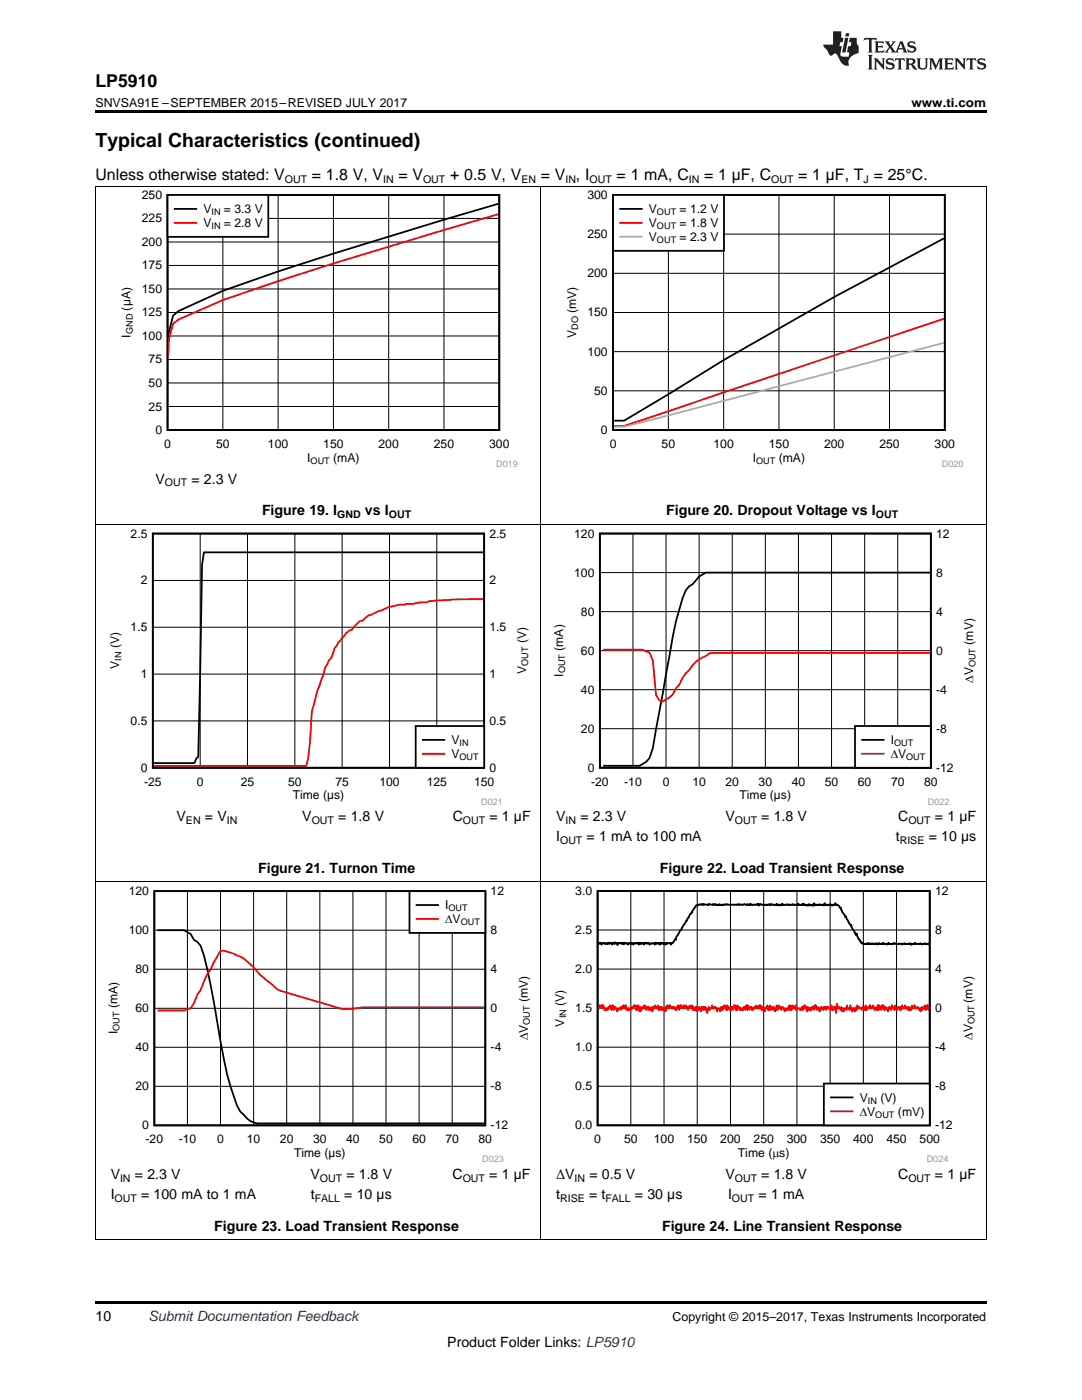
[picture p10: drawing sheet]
<svg xmlns="http://www.w3.org/2000/svg" width="216mm" height="279mm" viewBox="0 0 216 279" stroke-linecap="round" stroke-linejoin="round" font-family="sans-serif">
<path d="M19 259.7h177.8v.5h-177.8z" fill="#000"/>
<path d="M19.1 176v71.4M107.9 176v71.4M196.8 176v71.4M19 247.3h177.8" fill="none" stroke="#000" stroke-width=".2"/>
<path d="M21.1 177h84.7v55h-84.7z" fill-rule="evenodd" fill="#fff"/>
<path d="M30.8 177.8h66v46.8h-66zM31.5 185.6h5.2l1.4 .8 .6 1.2 .7 .4 .6 .8a86.3 86.3 0 0 1 3.3 15.1 90.6 90.6 0 0 0 3.3 14.8l.7 2 .7 1.2 .6 .5a3.8 3.8 0 0 0 2.7 1.8h45.4" fill="none" stroke="#000" stroke-width=".35"/>
<g fill="none" stroke="#000" stroke-width=".2">
<path d="M37.4 177.8v46.8M44 177.8v46.8M50.6 177.8v46.8M57.2 177.8v46.8M63.8 177.8v46.8M70.4 177.8v46.8M77 177.8v46.8M83.6 177.8v46.8M90.2 177.8v46.8M30.8 193.4h66M30.8 185.6h66M30.8 216.8h66"/>
<path d="M30.8 209h66M30.8 201.2h66"/>
</g>
<path d="M96.7 201l-25 .1a9 9 0 0 1-5.9-.5l-8.6-2.5a5.2 5.2 0 0 1-3.3-1.9l-.6-.5a11.1 11.1 0 0 1-2.7-2.7l-.7-.6a5.2 5.2 0 0 0-2.6-1.7l-.7-.4-1.9-.6-.7 .1-1.3 2.2-.7 1.5-.6 .9-1.4 3.2-.6 .9-.7 1.7-.6 1-1.4 .5h-5.2" fill="none" stroke="#f00" stroke-width=".35"/>
<path d="M81.7 177.8h15.1v8.4h-15.1z" fill-rule="evenodd" fill="#fff"/>
<path d="M81.7 177.8h15.1v8.4h-15.1zM83.1 180.6h4.3" fill="none" stroke="#000" stroke-width=".35"/>
<path d="M83.1 183.4h4.3" fill="none" stroke="#f00" stroke-width=".35"/>
<path d="M110.2 176.9h84.4v55.1h-84.4z" fill-rule="evenodd" fill="#fff"/>
<path d="M119.2 177.8h66.3v46.8h-66.3zM119.4 188.2l.4 .1 .2-.2v.4l.1-.3 .5 .1 .4-.1 .1 .2 .3-.3 .2 .2 .1-.2 .3 .2 .1-.1 .1 .3v-.4l.1 .2 .2-.2 .2 .2 .1-.3 .2 .3 .1-.1 .1 .4 .1-.4 .1 .2 .2-.3 .4 .2 .1-.2v.2l.1-.2 .1 .3v-.2l.2 .2 .1-.3 .3 .2 .2-.1 .2 .3 .1-.3 .1 .1 .8-.1 .1 .3 .1-.3 .2-.1 .1 .2 .1-.1 .2 .1 .2-.2 .2 .4v-.4l.1 .2 .8-.1 .1 .3 .1-.4h.3v.2l.1-.1 .2 .1 .2-.2 .2 .4 .1-.2 .2 .1v-.2l.3 .1 .4-.1v.3l.2-.4 .1 .2 .7-.1 .1 .3 .1-.4v.2l.2-.2 .1 .2 .3-.1 .2 .2 .1-.2 .1 .3v-.3l.4 .1 .6-.2v.4l.1-.3 .1 .1 .2-.2v.1l.5-.7 .1-.1 .1 .1v-.5l1-1.5v.1l.6-1.2 .2-.1 .2-.6 .1 .1 .7-1.4 .3-.3 .1 .1 .1-.5 .7-1 .1-.1 .2 .1 .1-.2 .1 .1 .3-.2v.1l.4-.1 .1 .2 .1-.2 .9 .2 .1-.2 .1 .1 .8-.1 .1 .2 .3-.2v.1l.2-.1 .1 .2h.5l.1-.2 .1 .2h.8l.3-.2 1.1 .2h1.1l.3-.2 .2 .2 .2-.2 .5 .2 .5-.2 .5 .2 .1-.2 .5 .2v-.3l.1 .2 .3 .1h.6l.6-.2 .1 .3 .1-.3 .8 .2h.8l.3-.2 .2 .2 .2-.2v.2l.2-.2 .8 .2 .2-.2 .2 .3 .1-.2h.4l.1 .2v-.2l.2 .1 .1-.3 .1 .3h.5l.5-.2v.2h.7l.3-.2 .1 .2h.9l.1-.3v.3h.7l.1-.2 .2 .1v-.2l.1 .3 .3-.1 .4 .2v-.2l.2 .2 .1-.3 .1 .2 .2-.1 .2 .2 .2-.2v.2l.1-.2 .1 .2 .2-.5v.5l.1-.2 .8 .1 .1-.2 .1 .2 .6-.1 .2 .2 .2-.5 .1 .4h.9v-.2l.1 .2 .1-.1 .2 .2v-.2l.2 .2 .1-.2h.3l.1-.3 .2 .4a.72 .72 0 0 1 .7 .6l.2-.1 .3 1 .5 .9 .2-.1 .2 .7 .8 1.2 .1-.2v.5l1 1.6v-.4l.4 1.2 .4 .3 .2 .4 .1-.1 .3 .3h.7l.1-.2v.2l.2-.2v.2h.3l.1-.2v.2h.3l.1-.2 .2 .2h.3l.1-.2 .2 .2 .1-.1 .1 .2 .1-.3 .1 .2 .1-.2 .2 .2h.5l.1-.3 .1 .3 .5-.1 .2 .2 .2-.1 .1-.3 .1 .3h.8l.1-.2 .1 .1 .2-.1 .2 .2 1.2-.1 .1 .2 .1-.2 .1 .1 .2-.2 .2 .2h.8l.1-.2 .1 .2v-.1l.1 .2 .1-.2 .1 .2v-.2l.5 .1 .1-.3 .1 .3h.9l.1-.2 .4 .3 .4-.3 .1 .2 .5-.1 .2 .2v-.2" fill="none" stroke="#000" stroke-width=".36"/>
<g fill="none" stroke="#000" stroke-width=".2">
<path d="M125.9 177.8v46.8M132.5 177.8v46.8M139.1 177.8v46.8M145.8 177.8v46.8M152.4 177.8v46.8M159 177.8v46.8M165.6 177.8v46.8M172.3 177.8v46.8M178.9 177.8v46.8M119.2 193.4h66.3M119.2 185.6h66.3M119.2 216.8h66.3"/>
<path d="M119.2 209h66.3M119.2 201.2h66.3"/>
</g>
<path d="M185.3 201v.6l-.1-1-.1 .6v-.6l-.1 .6-.1-.6-.2 1-.2-1v.6l-.1-.3-.3 .7-.2-.7v.3h-.2v.7l-.1-.7-.1 .4-.3-.4-.1-.3-.1 .3h-.3l-.2-.6-.1 .6h-.3l-.1-.6-.2 1h-.1l-.1-.4-.1 .4-.1-.7-.1 .7v-.4l-.1 .4-.2-.7-.1 .3-.1-.3-.1 .3h-.1v-.6l-.1 .6h-.3v-.3l-.1 .3-.1-.6-.2 1-.2-.7v.7l-.4-.7-.2 .7-.3-.7-.1 .3v-.6l-.1 1-.1-.4h-.2l-.2-.6h-.1l-.2 1-.3-.7-.2 1-.1-.7-.1 .4-.3-.7-.2 .7-.1-.4v.4l-.1-1-.1 .3v-.3h-.2v.6l-.1-.6-.1 1-.2-.7-.2 .3v-.6l-.1 1v-1l-.1 1-.1-1v1l-.1-.4-.2 .4v-.4h-.2l-.1 .4-.3-1-.3 .6h-.2v-.6l-.1 .6-.1-.6-.3 .6h-.2l-.1 .4-.2-1v1l-.1-.4-.1 .4-.2-.7v.3l-.2-.3-.1 .7-.1-.4h-.4l-.1-.3-.1 .3h-.2v-.6l-.2 1v-.7l-.4 1v-.7l-.1 .4-.1-.4v.4l-.1-.4-.2 .7-.3-1.3-.1 1h-.1l-.1-.4h-.3l-.1-.6-.1 1-.1-.4h-.3l-.1 .7-.1-.7-.2 .7-.2-1-.1 .7-.4-.7v.3h-.2l-.2-.9-.2 1.9v-1.3l-.1 .7-.1-.7-.1 .3-.1-.3-.1 .7-.1-.4v.4l-.3-1-.1 1-.1-.4-.1 .4-.3-.7-.1 .3-.2-.3-.2 .7v-.7l-.1 .3-.1-.3v.3l-.1-.3v.3l-.1-.3-.2 .7v-.4h-.2l-.1-.3-.1 .7h-.1l-.1-.4-.1 .7v-.7h-.2l-.1-.3-.2 .7-.2-1-.1 .3v-.3l-.1 .6-.1-.6v1l-.3-.7-.1 .3-.1-.3-.1 .7v-.4l-.1 .4-.1-.4v.4l-.2-.4v.4l-.3-.7-.1 1-.2-1-.2 .3v-.6l-.1 .6h-.1l-.1-.6-.2 1-.1-.7h-.1l-.1 .7v-.4h-.2v.4l-.2-.4h-.4l-.1 .4h-.2v-1l-.1 .6-.1-.3-.1 .3h-.1l-.2-.6-.3 1v-.4l-.1 .4v-1l-.2 1-.1-1-.1 .6-.1-.3-.1 .7h-.2v-.4l-.1 .4h-.1l-.1-.4-.1 .7-.2-.7h-.2v-.3l-.3 .7-.1-.7v.3h-.3l-.1-.6-.1 .6-.1-.3v.7l-.2-1-.1 1h-.1l-.1-.4-.1 .7-.2-1-.2 .7-.1-.7-.1 .3h-.1l-.1-.3v.7l-.2-1-.2 1v-.4l-.2 .4-.1-1v.6l-.1-.3-.1 .3h-.3v.7l-.1-.7h-.2l-.1 .4-.1-.7-.1 .7-.2-1-.1 .6v-.6l-.1 .6-.1-.6-.1 .6h-.3l-.2-.6v.6l-.1-.3-.1 .3h-.1l-.1-.3-.2 .7h-.3l-.1-.7v.3l-.2-.3-.2 .7-.2-1-.2 1v-1l-.1 .6-.1-.6-.2 1v-.7l-.1 .3h-.1l-.1-.3-.1 .7v-.4l-.2 .4v-.4l-.2 .4-.2-.4-.1 .4-.1-.7v.3h-.2l-.2-.6v1l-.1-.4v.4l-.1-.4-.1 .4-.1-1-.1 .3-.1-.3-.1 .6h-.1l-.1 .4v-.7h-.2l-.1 .7-.1-.4v.4l-.1-.4-.1 .4-.2-.7-.2 .3v-.6l-.1 1-.1-.7-.1 .7-.1-1v.3h-.2l-.1-.3-.1 .6-.2-.3v.7l-.1-.7-.1 .7-.1-.7-.2 1-.1-.7h-.3l-.2 .7-.1-.7h-.2v-.3l-.2 .3v-.3l-.1 .3h-.2l-.2-.6-.1 .6h-.3l-.1 .4-.1-.7-.4 1.3-.1-1-.2 .4-.1-.7v.3l-.2-.3v.7l-.1-.4-.1 .4v-.7h-.2v.3l-.1-.3-.1 1-.4-1-.1 .7h-.1l-.1-.4-.1 .7-.2-1v.7l-.1-.7-.1 .7h-.1l-.1-.4v.4l-.2-.7v.7l-.2-1v.6h-.3l-.2-.6-.1 .6-.2-.3v.7l-.1-.7-.1 .3-.2-.6v.6l-.2-.3-.1 .3-.1-.6v.6l-.1-.6-.1 .3h-.2l-.1 .3-.1-.6-.1 .3-.1-.3-.2 1-.2-1-.1 .6-.1-.3-.2 .7v-.4l-.1 .4-.3-.7-.1 .3v-.3l-.1 .3-.1-.3-.1 .3h-.1l-.2-.6-.2 .3v-.3l-.2 .6-.2-.6v.3l-.1-.3-.2 1-.1-.7v1l-.2-.7h-.3l-.1 .4h-.1l-.1-.7v.7l-.2-.7v.3l-.2-.3v.7l-.1-.4-.1 .4-.2-1v.6l-.1-.3-.1 .3-.4-.6v.6l-.1-.3-.1 .3h-.2v.7l-.2-1-.2 .7-.1-.4v.4l-.1-.4-.1 .4v-.7l-.1 .3-.1-.3-.1 .3-.1-.3-.1 .7-.3-1v.6l-.1-.6-.1 .6h-.2l-.1-.3-.2 .7-.1-.4-.1 .7-.1-1v1l-.2-.7v.4l-.1-1-.1 .3h-.1l-.1-.3v1l-.1-.4-.1 .4-.2-1h-.2l-.2 .6v-.3l-.2 .3v-.3l-.2 .7-.2-.4v.4l-.2-.4v.4l-.1-.4-.1 .4v-.4l-.1 .4h-.2l-.1-1-.1 .3-.1-.3v.6l-.1-.3-.1 .3v-.6l-.1 .3-.1-.3-.3 1-.1-.7-.1 .3h-.3l-.3 .7-.1-.7-.1 .4-.2-.7-.1 .3h-.1l-.1-.3-.1 .7v-1l-.1 .6-.1-.6-.2 1-.2-1-.1 .6h-.2l-.1-.3-.1 .7-.1-.4h-.1l-.1 .4-.1-.4-.1 .4h-.2l-.1-.7-.1 .3v-.6l-.1 .6-.1-.6h-.1l-.1 .3-.1-.3-.1 .3h-.1l-.1-.3-.1 .6-.1-.3v.2" fill="none" stroke="#f00" stroke-width=".36"/>
<path d="M164.4 216.2h21.1v8.4h-21.1z" fill-rule="evenodd" fill="#fff"/>
<path d="M164.4 216.2h21.1v8.4h-21.1zM165.8 219h4.3" fill="none" stroke="#000" stroke-width=".36"/>
<path d="M165.8 221.8h4.3" fill="none" stroke="#f00" stroke-width=".36"/>
<path d="M19.1 104.6v71.4M107.9 104.6v71.4M196.8 104.6v71.4M19 175.9h177.8" fill="none" stroke="#000" stroke-width=".2"/>
<path d="M21.5 105.6h84v55.1h-84z" fill-rule="evenodd" fill="#fff"/>
<path d="M30.5 106.5h66.1v46.7h-66.1zM96.4 110.2h-55.7l-.4 2.6-.7 38.3-.4 .2-.4 1h-8.1" fill="none" stroke="#000" stroke-width=".35"/>
<path d="M30.5 115.8h66.1M39.9 106.5v46.7M49.4 106.5v46.7M58.8 106.5v46.7M68.3 106.5v46.7M77.7 106.5v46.7M87.2 106.5v46.7M30.5 134.5h66.1M30.5 125.2h66.1M30.5 143.9h66.1" fill="none" stroke="#000" stroke-width=".2"/>
<path d="M96.4 119.6h-5.1l-3.8 .2-1.8 .2-.4 .2-2.3 .1-.4 .2-3 .2-1.9 .4-3.8 1.7a2.52 2.52 0 0 0-1.5 1.1 1.72 1.72 0 0 0-1.5 .9l-.7 .9-.4 .1a14.6 14.6 0 0 0-3 3.6l-.8 2.1-.4 .3-.7 1.5-.4 1.5-1.1 2.9-1.2 4.2-.4 6.3-.3 3.3-.4 1.4h-30.4" fill="none" stroke="#f00" stroke-width=".35"/>
<path d="M82.9 144.9h13.7v8.3h-13.7z" fill-rule="evenodd" fill="#fff"/>
<path d="M82.9 144.9h13.7v8.3h-13.7zM84.4 147.7h4.3" fill="none" stroke="#000" stroke-width=".35"/>
<path d="M84.4 150.4h4.3" fill="none" stroke="#f00" stroke-width=".35"/>
<path d="M110 105.6h84.7v55.1h-84.7z" fill-rule="evenodd" fill="#fff"/>
<path d="M119.7 106.5h66v46.7h-66zM185.6 114.3h-44.8l-1.3 .7-1.3 1.6-.7 .4-.6 .8a57.4 57.4 0 0 0-3.3 13.2l-3.3 18.3a4 4 0 0 1-2.7 3.5h-7.2" fill="none" stroke="#000" stroke-width=".35"/>
<g fill="none" stroke="#000" stroke-width=".2">
<path d="M119.7 114.3h66M126.3 106.5v46.7M132.9 106.5v46.7M139.5 106.5v46.7M146.1 106.5v46.7M152.7 106.5v46.7M159.3 106.5v46.7M165.9 106.5v46.7M172.5 106.5v46.7M179.1 106.5v46.7M119.7 137.6h66M119.7 129.9h66"/>
<path d="M119.7 122.1h66M119.7 145.4h66"/>
</g>
<path d="M120.4 129.7h7.9l1.3 .5 .7 1.6 .6 6.9 .7 1.1 .6 .2a4.7 4.7 0 0 0 2.7-2.6l.6-.7 .7-1.4 .7-1 .6-.6a5.9 5.9 0 0 1 3.3-2.8l.7-.5 .7-.1h43.4" fill="none" stroke="#f00" stroke-width=".35"/>
<path d="M170.6 144.9h15.1v8.3h-15.1z" fill-rule="evenodd" fill="#fff"/>
<path d="M170.6 144.9h15.1v8.3h-15.1zM172 147.7h4.3" fill="none" stroke="#000" stroke-width=".35"/>
<path d="M172 150.4h4.3" fill="none" stroke="#f00" stroke-width=".35"/>
<path d="M19.1 37.3v67.3M107.9 37.3v67.3M196.8 37.3v67.3M19 104.6h177.8" fill="none" stroke="#000" stroke-width=".2"/>
<path d="M23.7 38h79.6v55.3h-79.6z" fill-rule="evenodd" fill="#fff"/>
<path d="M33.4 38.9h66.2v46.9h-66.2zM99.4 40.7a1688.5 1688.5 0 0 0-43.9 13.5l-11 3.8-8.9 4.1-1.1 .9-.8 3.5-.1 3.3" fill="none" stroke="#000" stroke-width=".35"/>
<g fill="none" stroke="#000" stroke-width=".2">
<path d="M44.5 38.9v46.9M55.5 38.9v46.9M66.5 38.9v46.9M77.6 38.9v46.9M88.6 38.9v46.9M33.4 57.7h66.2M33.4 53h66.2M33.4 48.3h66.2M33.4 43.6h66.2M33.4 76.4h66.2M33.4 71.7h66.2M33.4 67.1h66.2"/>
<path d="M33.4 62.4h66.2M33.4 81.1h66.2"/>
</g>
<path d="M99.4 42.7a1717.5 1717.5 0 0 0-43.9 13.4l-11 3.8-8.9 3.9-1.1 .8-.8 3.2-.1 3.1" fill="none" stroke="#f00" stroke-width=".35"/>
<path d="M33.4 38.9h20.1v8.4h-20.1z" fill-rule="evenodd" fill="#fff"/>
<path d="M33.4 38.9h20.1v8.4h-20.1zM34.9 41.7h4.2" fill="none" stroke="#000" stroke-width=".35"/>
<path d="M34.9 44.5h4.2" fill="none" stroke="#f00" stroke-width=".35"/>
<path d="M112.6 38h79.6v55.3h-79.6z" fill-rule="evenodd" fill="#fff"/>
<path d="M122.3 38.9h66.2v46.9h-66.2zM188.3 47.6l-21.8 11.7-22.1 12.6-11 6.8-8.9 5.3h-1.9" fill="none" stroke="#000" stroke-width=".35"/>
<path d="M133.4 38.9v46.9M144.4 38.9v46.9M155.4 38.9v46.9M166.5 38.9v46.9M177.5 38.9v46.9M122.3 54.5h66.2M122.3 46.7h66.2M122.3 78h66.2M122.3 70.2h66.2M122.3 62.4h66.2" fill="none" stroke="#000" stroke-width=".2"/>
<path d="M188.3 63.6l-63.8 21.4h-1.9" fill="none" stroke="#f00" stroke-width=".35"/>
<path d="M188.3 68.4l-54.9 14.5-8.9 2.3h-1.9" fill="none" stroke="#aaa" stroke-width=".35"/>
<path d="M122.3 38.9h22.2v11.2h-22.2z" fill-rule="evenodd" fill="#fff"/>
<path d="M122.3 38.9h22.2v11.2h-22.2zM123.8 41.7h4.2" fill="none" stroke="#000" stroke-width=".35"/>
<path d="M123.8 44.5h4.2" fill="none" stroke="#f00" stroke-width=".35"/>
<path d="M123.8 47.2h4.2" fill="none" stroke="#aaa" stroke-width=".35"/>
<path d="M19 37.2h177.8" fill="none" stroke="#000" stroke-width=".2"/>
<path d="M19 22h177.8v.5h-177.8z" fill="#000"/>
<g fill="#231f20">
<path d="M172.5 7.6l-.1 .5 .4-.2h.6v.1v2.1l-.2 .4h.9l-.2-.4v-2.1l.1-.1h.5l.5 .2-.2-.5zM174.5 8.3l.2 .3v1.5l-.2 .4h1.8l.2-.6a1.04 1.04 0 0 1-1.3 .2v-.7h.6l.3 .2v-.6l-.3 .2h-.6v-.6l.8-.1 .4 .3-.2-.5zM176.5 8.3l.9 1.1-.9 1.1h.8l-.2-.2 .4-.7 .5 .7-.2 .2h1.5l-.2-.2 .2-.4h.9l.1 .4-.2 .2h1l-.3-.3-.7-1.9h-.5l-.9 2-.8-1 .9-1h-.8l.1 .3-.4 .5-.3-.6 .1-.2zM179.7 8.6l.4 1h-.7zM181.3 8.4a.63 .63 0 0 0-.2 .7 .63 .63 0 0 0 .6 .4l.6 .2 .1 .2a.75 .75 0 0 1-.7 .4 .75 .75 0 0 1-.6-.5l.1 .7 .1-.1a1.11 1.11 0 0 0 1.5-.6 1.13 1.13 0 0 0-1.2-.8l-.1-.4a1.04 1.04 0 0 1 1.2 .2l-.2-.5-.2 .1-.4-.2zM173.2 10.9l.2 .4v2.2l-.2 .4h1l-.3-.4v-2.2l.3-.4zM174.3 11.6l.3 .4v1.5l-.3 .4h.8l-.2-.4v-1.3l1.5 1.7v-1.9l.2-.4h-.7l.2 .4v.9l-1.1-1.3zM177 11.8a.62 .62 0 0 0-.2 .7 .62 .62 0 0 0 .6 .4l.6 .1 .1 .3a.76 .76 0 0 1-.7 .3 .76 .76 0 0 1-.7-.4l.2 .7 .1-.1a1.11 1.11 0 0 0 1.5-.6 1.13 1.13 0 0 0-1.2-.8l-.1-.4a1.04 1.04 0 0 1 1.2 .2l-.2-.6-.2 .1-.5-.1zM178.7 11.6l-.2 .6a.61 .61 0 0 1 .8-.3v1.6l-.2 .4h.9l-.2-.4v-1.6a.63 .63 0 0 1 .7 .3l-.1-.6zM180.6 11.6l.3 .4v1.5l-.3 .4h1l-.2-.2-.1-.8 .6 .2a.76 .76 0 0 0 1.2 .7l-1-1a.58 .58 0 0 0 .6-.5 .58 .58 0 0 0-.5-.6zM181.4 11.9h.1a.45 .45 0 0 1 .5 .1 .45 .45 0 0 1 .1 .5l-.8 .2zM182.9 11.6l.2 .2a2.17 2.17 0 0 0 .3 1.9 .99 .99 0 0 0 1.6-.6v-1.1l.2-.4h-.7l.2 .2a1.92 1.92 0 0 1-.2 1.8 .6 .6 0 0 1-.9-.5v-1.1l.2-.4zM185.4 11.6l.2 .4v1.5l-.2 .4h.7l-.2-.4v-1.4l.8 1.8 .8-1.8v1.4l-.2 .4h.9l-.2-.4v-1.5l.2-.4h-.8l-.6 1.5-.6-1.5zM188.4 11.6l.2 .4v1.5l-.2 .4h1.8l.1-.6a1.04 1.04 0 0 1-1.2 .1v-.6h.5l.4 .2v-.6l-.4 .2h-.5v-.7h.8l.3 .3-.1-.6zM190.5 11.6l.2 .4v1.5l-.2 .4h.7l-.2-.4v-1.3l1.5 1.7v-1.9l.2-.4h-.7l.2 .4v.9l-1.1-1.3zM192.9 11.6l-.1 .6a.61 .61 0 0 1 .7-.3l.1 1.6-.3 .4h1l-.3-.4 .1-1.6a.63 .63 0 0 1 .7 .3l-.1-.6zM195.2 11.8a.62 .62 0 0 0-.2 .7 .62 .62 0 0 0 .6 .4l.6 .1 .1 .3a.76 .76 0 0 1-.7 .3 .76 .76 0 0 1-.6-.4l.1 .7 .1-.1a1.11 1.11 0 0 0 1.6-.6 1.13 1.13 0 0 0-1.3-.8l-.1-.4a1.04 1.04 0 0 1 1.2 .2l-.1-.6-.2 .1-.5-.1z"/>
<path d="M166.2 6.3v2.6h-1.9v.4l.8 .9a.91 .91 0 0 0 1 .8 .56 .56 0 0 1 .5-.3 .56 .56 0 0 1 .5 .3l.4 .8a1.53 1.53 0 0 0 1.9 1.2 1.54 1.54 0 0 1 1-2.1l.9-.3v-1.4a1.52 1.52 0 0 1-.4-1.6h-1.3l-.2 .8h.5l-.2 .8h-.5l-.1 1v.2l.4 .1-.2 .8a1.93 1.93 0 0 1-1.6-.3l.3-1.8h-.5l.2-.8h.4l.2-.8h-.4v-1.3zM168.6 7.6l-.6 2.9h.7l.6-2.9zM168.8 6.6l-.1 .7h.6l.2-.7z"/>
</g>
<text font-size="3.9" x="19" y="29.3">Typical Characteristics (continued)</text>
<text font-size="3.5" x="19" y="17.3">LP5910</text>
<g font-size="3.2">
<text x="19" y="36">Unless otherwise stated: V</text>
<text x="62.2" y="36">= 1.8 V, V</text>
<text x="79.5" y="36">= V</text>
<text x="89.8" y="36">+ 0.5 V, V</text>
<text x="107.9" y="36">= V , I</text>
<text x="123" y="36">= 1 mA, C</text>
<text x="140.5" y="36">= 1 µF, C</text>
<text x="159.3" y="36">= 1 µF, T = 25°C.</text>
</g>
<g font-size="2.8">
<text x="31" y="96.5">V</text>
<text x="38.2" y="96.5">= 2.3 V</text>
<text x="52.3" y="102.9">Figure 19. I</text>
<text x="72.8" y="102.9">vs I</text>
<text x="132.9" y="102.9">Figure 20. Dropout Voltage vs I</text>
<text x="35.2" y="163.9">V</text>
<text x="40.9" y="163.9">= V</text>
<text x="60.3" y="163.9">V</text>
<text x="67.5" y="163.9">= 1.8 V</text>
<text x="90.3" y="163.9">C</text>
<text x="97.7" y="163.9">= 1 µF</text>
<text x="111" y="163.9">V</text>
<text x="111" y="167.9">I</text>
<text x="115.8" y="163.9">= 2.3 V</text>
<text x="117.1" y="167.9">= 1 mA to 100 mA</text>
<text x="144.7" y="163.9">V</text>
<text x="151.9" y="163.9">= 1.8 V</text>
<text x="178.8" y="167.9">t</text>
<text x="179.2" y="163.9">C</text>
<text x="185.3" y="167.9">= 10 µs</text>
<text x="186.6" y="163.9">= 1 µF</text>
<text x="51.5" y="174.2">Figure 21. Turnon Time</text>
<text x="131.7" y="174.2">Figure 22. Load Transient Response</text>
<text x="22.1" y="235.3">V</text>
<text x="22.1" y="239.3">I</text>
<text x="26.9" y="235.3">= 2.3 V</text>
<text x="28.2" y="239.3">= 100 mA to 1 mA</text>
<text x="61.9" y="235.3">V</text>
<text x="62" y="239.3">t</text>
<text x="68.7" y="239.3">= 10 µs</text>
<text x="69.1" y="235.3">= 1.8 V</text>
<text x="90.3" y="235.3">C</text>
<text x="97.6" y="235.3">= 1 µF</text>
<text x="111" y="235.3">ΔV</text>
<text x="111" y="239.3">t</text>
<text x="117.5" y="239.3">= t</text>
<text x="117.6" y="235.3">= 0.5 V</text>
<text x="126.7" y="239.3">= 30 µs</text>
<text x="144.7" y="235.3">V</text>
<text x="145.3" y="239.3">I</text>
<text x="151.4" y="239.3">= 1 mA</text>
<text x="151.9" y="235.3">= 1.8 V</text>
<text x="179.2" y="235.3">C</text>
<text x="186.5" y="235.3">= 1 µF</text>
<text x="42.8" y="245.6">Figure 23. Load Transient Response</text>
<text x="132.1" y="245.6">Figure 24. Line Transient Response</text>
<text x="19" y="263.6">10</text>
<text x="89.3" y="268.9">Product Folder Links: LP5910</text>
</g>
<text font-size="2.8" fill="#0000c8" x="29.6" y="263.6">Submit Documentation Feedback</text>
<g font-size="2.5">
<text x="19" y="21.4">SNVSA91E –SEPTEMBER 2015–REVISED JULY 2017</text>
<text x="181.9" y="21.4">www.ti.com</text>
<text x="134.2" y="263.6">Copyright © 2015–2017, Texas Instruments Incorporated</text>
</g>
<g font-size="2.4">
<text x="28.3" y="39.7">250</text>
<text x="117.2" y="39.7">300</text>
<text x="28.3" y="44.4">225</text>
<text x="40.6" y="42.6">V</text>
<text x="40.6" y="45.3">V</text>
<text x="44.7" y="42.6">= 3.3 V</text>
<text x="44.7" y="45.3">= 2.8 V</text>
<text x="117.2" y="47.5">250</text>
<text x="129.5" y="42.6">V</text>
<text x="129.5" y="45.3">V</text>
<text x="135.6" y="42.6">= 1.2 V</text>
<text x="135.6" y="45.3">= 1.8 V</text>
<text x="28.3" y="53.8">175</text>
<text x="28.3" y="49.1">200</text>
<text x="129.5" y="48.1">V</text>
<text x="135.6" y="48.1">= 2.3 V</text>
<text x="28.3" y="58.5">150</text>
<text x="117.2" y="55.3">200</text>
<text x="26.1" y="62" transform="rotate(-90 26.1 62)">(µA)</text>
<text x="28.3" y="63.2">125</text>
<text x="115" y="62.5" transform="rotate(-90 115 62.5)">(mV)</text>
<text x="117.2" y="63.2">150</text>
<text x="26.1" y="67.4" transform="rotate(-90 26.1 67.4)">I</text>
<text x="28.3" y="67.9">100</text>
<text x="115" y="67.5" transform="rotate(-90 115 67.5)">V</text>
<text x="117.2" y="71">100</text>
<text x="29.7" y="77.2">50</text>
<text x="29.7" y="72.5">75</text>
<text x="29.7" y="81.9">25</text>
<text x="118.6" y="78.8">50</text>
<text x="31" y="86.6">0</text>
<text x="32.8" y="89.4">0</text>
<text x="43.1" y="89.4">50</text>
<text x="53.5" y="89.4">100</text>
<text x="64.5" y="89.4">150</text>
<text x="75.5" y="89.4">200</text>
<text x="86.6" y="89.4">250</text>
<text x="97.6" y="89.4">300</text>
<text x="119.9" y="86.6">0</text>
<text x="121.7" y="89.4">0</text>
<text x="132" y="89.4">50</text>
<text x="142.4" y="89.4">100</text>
<text x="153.4" y="89.4">150</text>
<text x="164.4" y="89.4">200</text>
<text x="175.5" y="89.4">250</text>
<text x="186.5" y="89.4">300</text>
<text x="61.3" y="92.2">I</text>
<text x="66.5" y="92.2">(mA)</text>
<text x="150.2" y="92.2">I</text>
<text x="155.4" y="92.2">(mA)</text>
<text x="26.1" y="107.3">2.5</text>
<text x="97.7" y="107.3">2.5</text>
<text x="114.6" y="107.3">120</text>
<text x="186.8" y="107.3">12</text>
<text x="28.1" y="116.6">2</text>
<text x="97.7" y="116.6">2</text>
<text x="114.6" y="115.1">100</text>
<text x="186.8" y="115.1">8</text>
<text x="26.1" y="126">1.5</text>
<text x="97.7" y="126">1.5</text>
<text x="115.9" y="122.9">80</text>
<text x="186.8" y="122.9">4</text>
<text x="23.8" y="129.4" transform="rotate(-90 23.8 129.4)">(V)</text>
<text x="105" y="128.4" transform="rotate(-90 105 128.4)">(V)</text>
<text x="112.3" y="129.9" transform="rotate(-90 112.3 129.9)">(mA)</text>
<text x="115.9" y="130.7">60</text>
<text x="186.8" y="130.7">0</text>
<text x="194.2" y="128.7" transform="rotate(-90 194.2 128.7)">(mV)</text>
<text x="23.8" y="133.5" transform="rotate(-90 23.8 133.5)">V</text>
<text x="28.1" y="135.3">1</text>
<text x="97.7" y="135.3">1</text>
<text x="105" y="134.5" transform="rotate(-90 105 134.5)">V</text>
<text x="112.3" y="135.1" transform="rotate(-90 112.3 135.1)">I</text>
<text x="194.2" y="136.3" transform="rotate(-90 194.2 136.3)">'V</text>
<text x="115.9" y="138.4">40</text>
<text x="186.8" y="138.4">-4</text>
<text x="26.1" y="144.7">0.5</text>
<text x="90.1" y="148.5">V</text>
<text x="97.7" y="144.7">0.5</text>
<text x="115.9" y="146.2">20</text>
<text x="177.7" y="148.5">I</text>
<text x="186.8" y="146.2">-8</text>
<text x="28.1" y="154">0</text>
<text x="90.1" y="151.3">V</text>
<text x="97.7" y="154">0</text>
<text x="117.3" y="154">0</text>
<text x="177.7" y="151.3">'</text>
<text x="179.2" y="151.3">V</text>
<text x="186.8" y="154">-12</text>
<text x="28.7" y="156.8">-25</text>
<text x="39.3" y="156.8">0</text>
<text x="48" y="156.8">25</text>
<text x="57.5" y="156.8">50</text>
<text x="58.4" y="159.6">Time (µs)</text>
<text x="66.9" y="156.8">75</text>
<text x="75.7" y="156.8">100</text>
<text x="85.1" y="156.8">125</text>
<text x="94.6" y="156.8">150</text>
<text x="117.9" y="156.8">-20</text>
<text x="124.6" y="156.8">-10</text>
<text x="132.2" y="156.8">0</text>
<text x="138.2" y="156.8">10</text>
<text x="144.8" y="156.8">20</text>
<text x="147.6" y="159.6">Time (µs)</text>
<text x="151.4" y="156.8">30</text>
<text x="158" y="156.8">40</text>
<text x="164.6" y="156.8">50</text>
<text x="171.2" y="156.8">60</text>
<text x="177.8" y="156.8">70</text>
<text x="184.4" y="156.8">80</text>
<text x="25.7" y="178.6">120</text>
<text x="97.9" y="178.6">12</text>
<text x="114.8" y="178.6">3.0</text>
<text x="186.6" y="178.6">12</text>
<text x="88.8" y="181.5">I</text>
<text x="88.8" y="184.2">'</text>
<text x="90.3" y="184.2">V</text>
<text x="25.7" y="186.4">100</text>
<text x="97.9" y="186.4">8</text>
<text x="114.8" y="186.4">2.5</text>
<text x="186.6" y="186.4">8</text>
<text x="27" y="194.2">80</text>
<text x="97.9" y="194.2">4</text>
<text x="114.8" y="194.2">2.0</text>
<text x="186.6" y="194.2">4</text>
<text x="23.4" y="201.2" transform="rotate(-90 23.4 201.2)">(mA)</text>
<text x="27" y="202">60</text>
<text x="97.9" y="202">0</text>
<text x="105.3" y="200" transform="rotate(-90 105.3 200)">(mV)</text>
<text x="112.5" y="200.8" transform="rotate(-90 112.5 200.8)">(V)</text>
<text x="114.8" y="202">1.5</text>
<text x="186.6" y="202">0</text>
<text x="194" y="200.1" transform="rotate(-90 194 200.1)">(mV)</text>
<text x="23.4" y="206.4" transform="rotate(-90 23.4 206.4)">I</text>
<text x="27" y="209.8">40</text>
<text x="97.9" y="209.8">-4</text>
<text x="105.3" y="207.6" transform="rotate(-90 105.3 207.6)">'V</text>
<text x="112.5" y="204.9" transform="rotate(-90 112.5 204.9)">V</text>
<text x="114.8" y="209.8">1.0</text>
<text x="186.6" y="209.8">-4</text>
<text x="194" y="207.5" transform="rotate(-90 194 207.5)">'V</text>
<text x="27" y="217.6">20</text>
<text x="97.9" y="217.6">-8</text>
<text x="114.8" y="217.6">0.5</text>
<text x="171.5" y="219.9">V</text>
<text x="175.7" y="219.9">(V)</text>
<text x="186.6" y="217.6">-8</text>
<text x="28.4" y="225.4">0</text>
<text x="97.9" y="225.4">-12</text>
<text x="114.8" y="225.4">0.0</text>
<text x="171.5" y="222.6">'V</text>
<text x="179.2" y="222.6">(mV)</text>
<text x="186.6" y="225.4">-12</text>
<text x="29" y="228.1">-20</text>
<text x="35.7" y="228.1">-10</text>
<text x="43.3" y="228.1">0</text>
<text x="49.3" y="228.1">10</text>
<text x="55.9" y="228.1">20</text>
<text x="58.7" y="230.9">Time (µs)</text>
<text x="62.5" y="228.1">30</text>
<text x="69.1" y="228.1">40</text>
<text x="75.7" y="228.1">50</text>
<text x="82.3" y="228.1">60</text>
<text x="88.9" y="228.1">70</text>
<text x="95.5" y="228.1">80</text>
<text x="118.6" y="228.1">0</text>
<text x="124.5" y="228.1">50</text>
<text x="130.5" y="228.1">100</text>
<text x="137.1" y="228.1">150</text>
<text x="143.7" y="228.1">200</text>
<text x="147.2" y="230.9">Time (Ps)</text>
<text x="150.4" y="228.1">250</text>
<text x="157" y="228.1">300</text>
<text x="163.6" y="228.1">350</text>
<text x="170.3" y="228.1">400</text>
<text x="176.9" y="228.1">450</text>
<text x="183.5" y="228.1">500</text>
</g>
<g font-size="2.1">
<text x="56.8" y="36.6">OUT</text>
<text x="76.4" y="36.6">IN</text>
<text x="84.4" y="36.6">OUT</text>
<text x="104" y="36.6">EN</text>
<text x="112.8" y="36.6">IN</text>
<text x="117.6" y="36.6">OUT</text>
<text x="137.4" y="36.6">IN</text>
<text x="153.9" y="36.6">OUT</text>
<text x="172.3" y="36.6">J</text>
<text x="32.9" y="97.1">OUT</text>
<text x="67.3" y="103.4">GND</text>
<text x="77.6" y="103.4">OUT</text>
<text x="174.8" y="103.4">OUT</text>
<text x="37.1" y="164.5">EN</text>
<text x="45.3" y="164.5">IN</text>
<text x="62.2" y="164.5">OUT</text>
<text x="92.4" y="164.5">OUT</text>
<text x="112.9" y="164.5">IN</text>
<text x="146.6" y="164.5">OUT</text>
<text x="181.3" y="164.5">OUT</text>
<text x="111.8" y="168.5">OUT</text>
<text x="179.5" y="168.5">RISE</text>
<text x="22.9" y="239.8">OUT</text>
<text x="24" y="235.8">IN</text>
<text x="62.8" y="239.8">FALL</text>
<text x="63.8" y="235.8">OUT</text>
<text x="92.3" y="235.8">OUT</text>
<text x="111.8" y="239.8">RISE</text>
<text x="114.7" y="235.8">IN</text>
<text x="120.8" y="239.8">FALL</text>
<text x="146" y="239.8">OUT</text>
<text x="146.6" y="235.8">OUT</text>
<text x="181.3" y="235.8">OUT</text>
</g>
<g font-size="1.8">
<text x="42.2" y="43">IN</text>
<text x="42.2" y="45.7">IN</text>
<text x="131.1" y="43">OUT</text>
<text x="131.1" y="45.7">OUT</text>
<text x="131.1" y="48.5">OUT</text>
<text x="115.4" y="65.9" transform="rotate(-90 115.4 65.9)">DO</text>
<text x="26.5" y="66.7" transform="rotate(-90 26.5 66.7)">GND</text>
<text x="62" y="92.6">OUT</text>
<text x="150.9" y="92.6">OUT</text>
<text x="24.2" y="131.9" transform="rotate(-90 24.2 131.9)">IN</text>
<text x="105.4" y="132.9" transform="rotate(-90 105.4 132.9)">OUT</text>
<text x="112.8" y="134.4" transform="rotate(-90 112.8 134.4)">OUT</text>
<text x="194.6" y="133.2" transform="rotate(-90 194.6 133.2)">OUT</text>
<text x="91.7" y="148.9">IN</text>
<text x="178.4" y="148.9">OUT</text>
<text x="91.7" y="151.7">OUT</text>
<text x="180.8" y="151.7">OUT</text>
<text x="89.5" y="181.9">OUT</text>
<text x="91.9" y="184.7">OUT</text>
<text x="113" y="203.2" transform="rotate(-90 113 203.2)">IN</text>
<text x="23.9" y="205.8" transform="rotate(-90 23.9 205.8)">OUT</text>
<text x="105.7" y="204.5" transform="rotate(-90 105.7 204.5)">OUT</text>
<text x="194.5" y="204.4" transform="rotate(-90 194.5 204.4)">OUT</text>
<text x="173.2" y="220.3">IN</text>
<text x="174.7" y="223.1">OUT</text>
</g>
<g font-size="1.8" fill="#999">
<text x="99" y="93.2">D019</text>
<text x="187.9" y="93.2">D020</text>
<text x="96" y="160.6">D021</text>
<text x="185.1" y="160.6">D022</text>
<text x="96.2" y="232">D023</text>
<text x="184.9" y="232">D024</text>
</g>
</svg>
